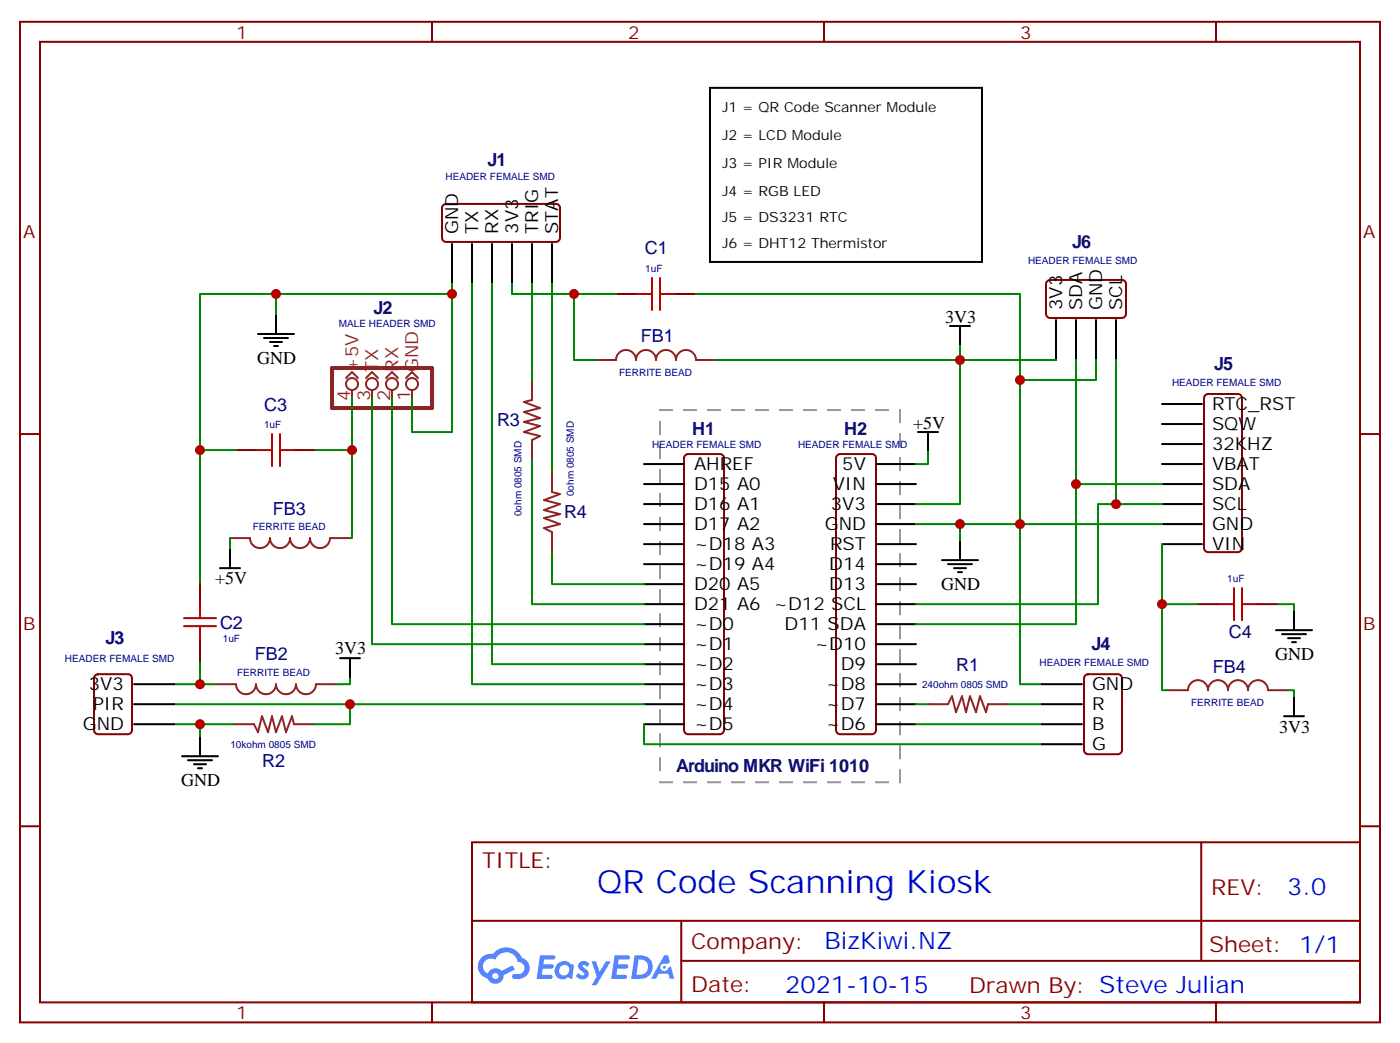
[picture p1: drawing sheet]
<svg xmlns="http://www.w3.org/2000/svg" width="247mm" height="184mm" viewBox="0 0 247 184" stroke-linecap="round" stroke-linejoin="round" font-family="sans-serif">
<g fill="none" stroke="#870000" stroke-width=".35">
<path d="M3.5 3.8h239.9v176.4h-239.9zM7.1 7.4h232.8v169.3h-232.8zM76.2 3.8v3.6M145.3 3.8v3.6M214.5 3.8v3.6M3.5 76.5h3.6M239.9 76.5h3.5M3.5 145.7h3.6M83.3 148.5h156.6v28.2h-156.6zM211.9 148.5v20.9M239.9 145.7h3.5M76.2 176.7v3.5"/>
<path d="M83.3 162.3h156.5M120.2 169.4h119.6M120.2 162.3v14.1M145.3 176.7v3.5M214.5 176.7v3.5"/>
</g>
<g fill="#5487ff">
<path d="M102.2 169.7a1.22 1.22 0 0 1 1.8 .2l-.4 .6a.47 .47 0 0 0-.4-.4 .47 .47 0 0 0-.5 .2l.1 .1a1.55 1.55 0 0 1 1 1.5 1.34 1.34 0 0 1-2.3 .2l.5-.6a.6 .6 0 0 0 .5 .5 .6 .6 0 0 0 .6-.3l-.2-.2a1.48 1.48 0 0 1-.9-1.5z"/>
<path d="M95.3 168.4h1.5a1.22 1.22 0 0 1 1.1 .2 .37 .37 0 0 1-.3 .5l-1.6 .1-.2 .8h1.6a.37 .37 0 0 1 .3 .4 .37 .37 0 0 1-.4 .3h-1.6l-.1 1.1h.7a1.15 1.15 0 0 1 1.1 .2 .36 .36 0 0 1-.3 .6h-2.4z"/>
<path d="M108.4 168.4h1.5a1.23 1.23 0 0 1 1.2 .2 .37 .37 0 0 1-.4 .5l-1.6 .1-.1 .8h1.5a.37 .37 0 0 1 .3 .4 .37 .37 0 0 1-.3 .3h-1.6l-.2 1.1h.8a1.15 1.15 0 0 1 1.1 .2 .36 .36 0 0 1-.3 .6h-2.5z"/>
<path d="M117.2 168.4h.6l.4 1.3-.6 .3a.69 .69 0 0 0-1.1 .3 .69 .69 0 0 0 .5 .9 .69 .69 0 0 0 .9-.6l.4-.2 .6 2.2h-.8l-.2-.9h-1.7l-.5 .9h-.9z"/>
<path d="M104.4 169.5h.7l.7 1.8 1.1-1.8h.8l-2.5 4.2h-.8l.9-1.6z"/>
<path d="M111.9 168.4l-.6 4.2h1.4a2.11 2.11 0 0 0 2.4-2.1 2.11 2.11 0 0 0-2.5-2.1zM112.6 169.1a1.39 1.39 0 0 1 1.7 1.5 1.39 1.39 0 0 1-1.8 1.2h-.2z"/>
<path d="M98.2 170a1.48 1.48 0 0 0-.1 2 1.48 1.48 0 0 0 1.9 .4l.2-.2 .7 .4 .3-2.3-.1-.3h-.5a1.49 1.49 0 0 0-2.4 0zM98.9 170.4a.91 .91 0 0 1 1.5 .3 .91 .91 0 0 1-.8 1.3 .87 .87 0 0 1-1-.5 .87 .87 0 0 1 .3-1.1z"/>
<path d="M85 168.8a2.18 2.18 0 0 0 1 3.7 1.44 1.44 0 0 0 1.7 .9 1.44 1.44 0 0 0 1.1-1.5l2-1-.4-.7-1.9 1a1.47 1.47 0 0 0-2.5 .4 1.39 1.39 0 0 1-.6-1.9 1.39 1.39 0 0 1 2-.5 2.08 2.08 0 0 1 2.1-1.3 2.08 2.08 0 0 1 1.9 1.7 1.07 1.07 0 0 1 1.1 1 1.07 1.07 0 0 1-1 1.1h-.6a.43 .43 0 0 0-.6 .4 .43 .43 0 0 0 .4 .5 2.06 2.06 0 0 0 2.2-.7 2.06 2.06 0 0 0 .3-2.2l-.7-.7-.5-.2a2.98 2.98 0 0 0-5.1-.6h-1zM86.8 172.1a.55 .55 0 0 1 1.1 0 .55 .55 0 0 1-1.1 0z"/>
<circle cx="117.2" cy="170.5" r=".26"/>
</g>
<g fill="none" stroke="#870000" stroke-width=".35">
<path d="M78.2 36.2l.5-.3h19.4a.71 .71 0 0 1 .7 .8v5.2a.76 .76 0 0 1-.7 .8h-19.4a.76 .76 0 0 1-.7-.8v-5.2zM108.7 51.8h3.5M119.2 51.8h3.6M184.7 49.6l.5-.2h12.7a.71 .71 0 0 1 .7 .7v5.3a.76 .76 0 0 1-.7 .7h-12.7a.76 .76 0 0 1-.7-.7v-5.3zM41.6 79.3h3.6M52.2 79.3h3.5M212.6 69.7l.5-.2h5.3a.71 .71 0 0 1 .7 .7v26.4a.76 .76 0 0 1-.7 .7h-5.3a.76 .76 0 0 1-.7-.7v-26.4zM120.9 80.3l.5-.3h5.6a.71 .71 0 0 1 .7 .8v47.9a.76 .76 0 0 1-.7 .7h-5.6a.76 .76 0 0 1-.8-.7v-47.9zM147.7 80.3l.5-.3h5.6a.71 .71 0 0 1 .7 .8v47.9a.76 .76 0 0 1-.7 .7h-5.6a.76 .76 0 0 1-.7-.7v-47.9zM16.8 119.1l.5-.2h5.3a.71 .71 0 0 1 .7 .7v9.1a.76 .76 0 0 1-.7 .7h-5.3a.76 .76 0 0 1-.7-.7v-9.1zM35.3 102.6v3.6M35.3 113.2v3.5"/>
<path d="M191.4 119.1l.5-.2h5.3a.71 .71 0 0 1 .7 .7v12.7a.76 .76 0 0 1-.7 .7h-5.3a.76 .76 0 0 1-.7-.7v-12.7zM211.3 106.5h3.5M221.9 106.5h3.5"/>
</g>
<g fill="none" stroke="#000" stroke-width=".35">
<path d="M125.2 15.5h48v30.7h-48zM45.5 58.9h6.4M46.6 59.6h4.2M48.7 55.4v3.5M79.7 43v7.1M83.3 43v7.1M86.8 43v7.1M90.3 43v7.1M93.8 43v7.1M97.4 43v7.1M167.6 57.5h3.5M169.3 57.5v3.5"/>
<path d="M186.3 56.4v7.1M189.8 56.4v7.1M193.3 56.4v7.1M196.8 56.4v7.1M47.6 60.3h2.1M48.3 61h.7M161.9 76.2h3.6M163.7 76.2v3.5M205 71.2h7M205 74.8h7M205 78.3h7M40.6 96.6v3.6"/>
<path d="M113.6 99.4h7M113.6 95.9h7M113.6 92.4h7M113.6 88.9h7M113.6 85.3h7M113.6 81.8h7M154.5 99.4h7.1M154.5 95.9h7.1M154.5 92.4h7.1M154.5 88.9h7.1M154.5 85.3h7.1M154.5 81.8h7.1"/>
<path d="M166.2 98.7h6.3M167.2 99.4h4.2M169.3 95.2v3.5M205 95.9h7M205 92.4h7M205 88.9h7M205 85.3h7M205 81.8h7M38.8 100.2h3.5M60 116h3.5M61.7 116v3.6M113.6 117.1h7"/>
<path d="M113.6 113.6h7M113.6 110h7M113.6 106.5h7M113.6 103h7M154.5 117.1h7.1M154.5 113.6h7.1M154.5 110h7.1M154.5 106.5h7.1M154.5 103h7.1M168.3 100.2h2.1M169 100.9h.7M225.1 111.1h6.3"/>
<path d="M226.1 111.8h4.3M227.2 112.5h2.1M227.9 113.2h.7M228.2 107.6v3.5M23.6 127.7h7.1M23.6 124.1h7.1M23.6 120.6h7.1M32.1 133.3h6.4M33.2 134h4.2M34.2 134.7h2.1M34.9 135.4h.7M35.3 129.8v3.5"/>
<path d="M113.6 127.7h7M113.6 124.1h7M113.6 120.6h7M154.5 127.7h7.1M154.5 124.1h7.1M154.5 120.6h7.1M183.8 127.7h7.1M183.8 124.1h7.1M183.8 120.6h7.1M183.8 131.2h7.1M226.5 126.3h3.5M228.2 122.7v3.6"/>
</g>
<path d="M58.6 64.9h17.6v7h-17.6z" fill="none" stroke="#8c2424" stroke-width=".71"/>
<g fill="none" stroke="#8c2424" stroke-width=".35">
<path d="M61 66.6l1.1-1 1 1M62.1 68.8v1.4M64.6 66.6l1-1 1.1 1M65.6 68.8v1.4M68.1 66.6l1-1 1.1 1M69.1 68.8v1.4M71.6 66.6l1.1-1 1 1M72.7 68.8v1.4M93.8 67v3.5l-1.4 .4 2.8 1-2.8 .7 2.8 1.1-2.8 .7 2.8 .7-2.8 1.1 2.8 .7-1.4 .7v3.5M105.1 63.5h3.6a1.76 1.76 0 0 1 1.7-1.8 1.76 1.76 0 0 1 1.8 1.8 1.76 1.76 0 0 1 1.7-1.8 1.76 1.76 0 0 1 1.8 1.8 1.76 1.76 0 0 1 1.8-1.8 1.76 1.76 0 0 1 1.7 1.8 1.76 1.76 0 0 1 1.8-1.8 1.76 1.76 0 0 1 1.8 1.8h3.5M40.6 94.9h3.5a1.76 1.76 0 0 0 1.8 1.7 1.76 1.76 0 0 0 1.7-1.7 1.76 1.76 0 0 0 1.8 1.7 1.76 1.76 0 0 0 1.8-1.7 1.76 1.76 0 0 0 1.7 1.7 1.76 1.76 0 0 0 1.8-1.7 1.76 1.76 0 0 0 1.7 1.7 1.76 1.76 0 0 0 1.8-1.7h3.5M97.4 83.2v3.5l1.4 .4-2.8 1.1 2.8 .7-2.8 1 2.8 .7-2.8 .7 2.8 1.1-2.8 .7 1.4 .7v3.5"/>
<path d="M38.1 120.6h3.5a1.76 1.76 0 0 0 1.8 1.8 1.76 1.76 0 0 0 1.8-1.8 1.76 1.76 0 0 0 1.7 1.8 1.76 1.76 0 0 0 1.8-1.8 1.76 1.76 0 0 0 1.7 1.8 1.76 1.76 0 0 0 1.8-1.8 1.76 1.76 0 0 0 1.8 1.8 1.76 1.76 0 0 0 1.7-1.8h3.6M41.3 127.7h3.5l.7 1.4 .7-2.8 1.1 2.8 .7-2.8 .7 2.8 1-2.8 .7 2.8 1.1-2.8 .4 1.4h3.5M163.7 124.1h3.5l.7-1.4 .7 2.9 1.1-2.9 .7 2.9 .7-2.9 1.1 2.9 .7-2.9 1 2.9 .4-1.5h3.5M206 121.7h3.5a1.76 1.76 0 0 1 1.8-1.8 1.76 1.76 0 0 1 1.8 1.8 1.76 1.76 0 0 1 1.7-1.8 1.76 1.76 0 0 1 1.8 1.8 1.76 1.76 0 0 1 1.8-1.8 1.76 1.76 0 0 1 1.7 1.8 1.76 1.76 0 0 1 1.8-1.8 1.76 1.76 0 0 1 1.8 1.8h3.5"/>
<circle cx="62.1" cy="67.7" r="1.06"/>
<circle cx="65.6" cy="67.7" r="1.06"/>
<circle cx="69.1" cy="67.7" r="1.06"/>
<circle cx="72.7" cy="67.7" r="1.06"/>
</g>
<g fill="none" stroke="#008700" stroke-width=".35">
<path d="M48.7 51.8v3.6M79.7 50.1v26.1h-7v-6M79.7 51.8h-44.4v27.5M83.3 50.1v70.5h30.3M86.8 50.1v67h26.8M90.3 50.1v1.7h18.4M93.8 50.1v16.9M97.4 50.1v33.1M101.2 51.8v11.7h3.9M122.8 51.8h57.1v40.6h25.1M41.6 79.3h-6.3v23.3M55.7 79.3h6.4"/>
<path d="M62.1 70.2v24.7h-.4M65.6 70.2v43.4h48M69.1 70.2v39.8h44.5M126.3 63.5h60M163.7 79.7v2.1h-2.1M169.3 61v27.9h-7.7M189.8 63.5v21.8M193.3 63.5v3.5h-13.4M196.8 63.5v25.4M40.6 94.9v1.7M93.8 81.1v25.4h19.8M97.4 97.3v5.7h16.2"/>
<path d="M161.6 92.4h18.3v28.2h3.9M169.3 92.4v2.8M205 88.9h-11.3v17.6h-32.1M205 85.3h-15.2v24.7h-28.2M205 95.9v10.6h6.3M35.3 116.7v3.9M61.7 119.6v1h-2.4M205 106.5v15.2h1M225.4 106.5h2.8v1.1M30.7 124.1h82.9M30.7 127.7h10.6M30.7 120.6h7.4"/>
<path d="M35.3 127.7v2.1M61.7 124.1v3.6h-6.3M113.6 127.7v3.5h70.2M161.6 124.1h2.1M161.6 127.7h22.2M177.8 124.1h6M227.2 121.7h1v1"/>
</g>
<g fill="none" stroke="#a10000" stroke-width=".35">
<path d="M112.2 51.8h2.8M115 49v5.6M116.4 51.8h2.8M116.4 49v5.6M45.2 79.3h2.8M48 76.5v5.7M49.4 79.3h2.8M49.4 76.5v5.7M32.5 109h5.6M32.5 110.4h5.6M35.3 106.2v2.8M35.3 110.4v2.8"/>
<path d="M214.8 106.5h2.9M217.7 103.7v5.6M219.1 106.5h2.8M219.1 103.7v5.6"/>
</g>
<path d="M116.4 72.3h42.3v65.6h-42.3z" fill="none" stroke="#999" stroke-width=".35" stroke-dasharray="2.1 2.1"/>
<g fill="#c00">
<circle cx="79.7" cy="51.8" r=".88"/>
<circle cx="179.9" cy="92.4" r=".88"/>
<circle cx="62.1" cy="79.3" r=".88"/>
<circle cx="169.3" cy="92.4" r=".88"/>
<circle cx="101.2" cy="51.8" r=".88"/>
<circle cx="35.3" cy="79.3" r=".88"/>
<circle cx="169.3" cy="63.5" r=".88"/>
<circle cx="48.7" cy="51.8" r=".88"/>
<circle cx="205" cy="106.5" r=".88"/>
<circle cx="35.3" cy="120.6" r=".88"/>
<circle cx="35.3" cy="127.7" r=".88"/>
<circle cx="61.7" cy="124.1" r=".88"/>
<circle cx="189.8" cy="85.3" r=".88"/>
<circle cx="196.9" cy="88.9" r=".88"/>
<circle cx="179.9" cy="67" r=".88"/>
</g>
<text font-size="5.6" fill="#00f" x="105.3" y="157.5">QR Code Scanning Kiosk</text>
<g font-size="4.2" fill="#00f">
<text x="227.1" y="157.7">3.0</text>
<text x="145.4" y="167.3">BizKiwi.NZ</text>
<text x="138.5" y="175.1">2021-10-15</text>
</g>
<g font-size="3.9" fill="#800">
<text x="85" y="153.1">TITLE:</text>
<text x="213.6" y="157.7">REV:</text>
<text x="121.9" y="167.3">Company:</text>
<text x="213.3" y="167.9">Sheet: 1/1</text>
<text x="121.9" y="174.9">Date:</text>
<text x="171" y="175">Drawn By: Steve Julian</text>
</g>
<g font-size="3.2" fill="#800">
<text x="41.6" y="6.8">1</text>
<text x="110.8" y="6.8">2</text>
<text x="179.9" y="6.8">3</text>
<text x="4.1" y="41.9">A</text>
<text x="240.4" y="41.9">A</text>
<text x="4.1" y="111.1">B</text>
<text x="240.4" y="111.1">B</text>
<text x="41.6" y="179.7">1</text>
<text x="110.8" y="179.7">2</text>
<text x="179.9" y="179.7">3</text>
</g>
<g font-size="3.2" fill="#000080">
<text x="86" y="29.3">J1</text>
<text x="113.8" y="44.7">C1</text>
<text x="189.1" y="43.7">J6</text>
<text x="65.9" y="55.4">J2</text>
<text x="113" y="60.4">FB1</text>
<text x="214.1" y="65.2">J5</text>
<text x="46.6" y="72.4">C3</text>
<text x="87.7" y="75.2">R3</text>
<text x="122.1" y="76.6">H1</text>
<text x="148.9" y="76.6">H2</text>
<text x="48.1" y="90.7">FB3</text>
<text x="99.5" y="91.4">R4</text>
<text x="18.6" y="113.6">J3</text>
<text x="38.8" y="110.8">C2</text>
<text x="216.8" y="112.5">C4</text>
<text x="45" y="116.3">FB2</text>
<text x="168.6" y="118.2">R1</text>
<text x="192.5" y="114.7">J4</text>
<text x="213.9" y="118.6">FB4</text>
<text x="46.2" y="135.2">R2</text>
<text x="119.2" y="136.1">Arduino MKR WiFi 1010</text>
</g>
<g font-size="3.2">
<text x="80.8" y="41.2" transform="rotate(-90 80.8 41.2)">GND</text>
<text x="84.3" y="41.2" transform="rotate(-90 84.3 41.2)">TX</text>
<text x="87.8" y="41.2" transform="rotate(-90 87.8 41.2)">RX</text>
<text x="91.4" y="41.2" transform="rotate(-90 91.4 41.2)">3V3</text>
<text x="94.9" y="41.2" transform="rotate(-90 94.9 41.2)">TRIG</text>
<text x="98.4" y="41.2" transform="rotate(-90 98.4 41.2)">STAT</text>
<text x="166.7" y="57">3V3</text>
<text x="187.3" y="54.6" transform="rotate(-90 187.3 54.6)">3V3</text>
<text x="190.9" y="54.6" transform="rotate(-90 190.9 54.6)">SDA</text>
<text x="194.4" y="54.6" transform="rotate(-90 194.4 54.6)">GND</text>
<text x="197.9" y="54.6" transform="rotate(-90 197.9 54.6)">SCL</text>
<text x="45.4" y="64.2">GND</text>
<text x="161.1" y="75.7">+5V</text>
<text x="213.8" y="72.3">RTC_RST</text>
<text x="213.8" y="75.8">SQW</text>
<text x="122.4" y="82.9">AHREF</text>
<text x="148.6" y="82.9">5V</text>
<text x="213.8" y="79.3">32KHZ</text>
<text x="213.8" y="82.9">VBAT</text>
<text x="122.4" y="89.9">D16 A1</text>
<text x="122.4" y="86.4">D15 A0</text>
<text x="146.6" y="89.9">3V3</text>
<text x="146.9" y="86.4">VIN</text>
<text x="213.8" y="86.4">SDA</text>
<text x="213.8" y="89.9">SCL</text>
<text x="122.4" y="93.5">D17 A2</text>
<text x="145.5" y="93.5">GND</text>
<text x="213.8" y="93.5">GND</text>
<text x="122.4" y="100.5">~D19 A4</text>
<text x="122.4" y="97">~D18 A3</text>
<text x="146.3" y="100.5">D14</text>
<text x="146.4" y="97">RST</text>
<text x="213.8" y="97">VIN</text>
<text x="37.9" y="102.9">+5V</text>
<text x="122.4" y="107.6">D21 A6 ~D12 SCL</text>
<text x="122.4" y="104">D20 A5</text>
<text x="146.3" y="104">D13</text>
<text x="166" y="104">GND</text>
<text x="122.4" y="111.1">~D0</text>
<text x="138.4" y="111.1">D11 SDA</text>
<text x="59.1" y="115.2">3V3</text>
<text x="122.4" y="118.1">~D2</text>
<text x="122.4" y="114.6">~D1</text>
<text x="143.7" y="114.6">~D10</text>
<text x="148.3" y="118.1">D9</text>
<text x="224.9" y="116.4">GND</text>
<text x="15.7" y="121.7">3V3</text>
<text x="16.4" y="125.2">PIR</text>
<text x="122.4" y="125.2">~D4</text>
<text x="122.4" y="121.7">~D3</text>
<text x="145.7" y="125.2">~D7</text>
<text x="145.7" y="121.7">~D8</text>
<text x="192.6" y="121.7">GND</text>
<text x="192.6" y="125.2">R</text>
<text x="14.6" y="128.7">GND</text>
<text x="122.4" y="128.7">~D5</text>
<text x="145.7" y="128.7">~D6</text>
<text x="192.6" y="128.7">B</text>
<text x="225.6" y="129.1">3V3</text>
<text x="192.6" y="132.3">G</text>
<text x="31.9" y="138.6">GND</text>
</g>
<g font-size="3.2" fill="#8d2323">
<text x="63.1" y="65.6" transform="rotate(-90 63.1 65.6)">+5V</text>
<text x="66.7" y="65.6" transform="rotate(-90 66.7 65.6)">TX</text>
<text x="70.2" y="65.6" transform="rotate(-90 70.2 65.6)">RX</text>
<text x="73.7" y="65.6" transform="rotate(-90 73.7 65.6)">GND</text>
<text x="61.7" y="70.8" transform="rotate(-90 61.7 70.8)">4</text>
<text x="65.3" y="70.8" transform="rotate(-90 65.3 70.8)">3</text>
<text x="68.8" y="70.8" transform="rotate(-90 68.8 70.8)">2</text>
<text x="72.3" y="70.8" transform="rotate(-90 72.3 70.8)">1</text>
</g>
<g font-size="2.5">
<text x="127.4" y="19.7">J1 = QR Code Scanner Module</text>
<text x="127.4" y="24.7">J2 = LCD Module</text>
<text x="127.4" y="29.6">J3 = PIR Module</text>
<text x="127.4" y="34.5">J4 = RGB LED</text>
<text x="127.4" y="39.1">J5 = DS3231 RTC</text>
<text x="127.4" y="43.7">J6 = DHT12 Thermistor</text>
</g>
<g font-size="1.8" fill="#000080">
<text x="78.6" y="31.7">HEADER FEMALE SMD</text>
<text x="113.8" y="47.9">1uF</text>
<text x="181.3" y="46.5">HEADER FEMALE SMD</text>
<text x="59.8" y="57.7">MALE HEADER SMD</text>
<text x="109.2" y="66.2">FERRITE BEAD</text>
<text x="206.7" y="68.1">HEADER FEMALE SMD</text>
<text x="46.6" y="75.5">1uF</text>
<text x="115" y="79">HEADER FEMALE SMD</text>
<text x="140.8" y="79">HEADER FEMALE SMD</text>
<text x="101.2" y="87.5" transform="rotate(-90 101.2 87.5)">0ohm 0805 SMD</text>
<text x="44.6" y="93.5">FERRITE BEAD</text>
<text x="92" y="91" transform="rotate(-90 92 91)">0ohm 0805 SMD</text>
<text x="216.5" y="102.6">1uF</text>
<text x="39.3" y="113.1">1uF</text>
<text x="11.4" y="116.7">HEADER FEMALE SMD</text>
<text x="41.8" y="119.3">FERRITE BEAD</text>
<text x="183.4" y="117.4">HEADER FEMALE SMD</text>
<text x="162.6" y="121.2">240ohm 0805 SMD</text>
<text x="210.1" y="124.4">FERRITE BEAD</text>
<text x="40.6" y="131.9">10kohm 0805 SMD</text>
</g>
</svg>
